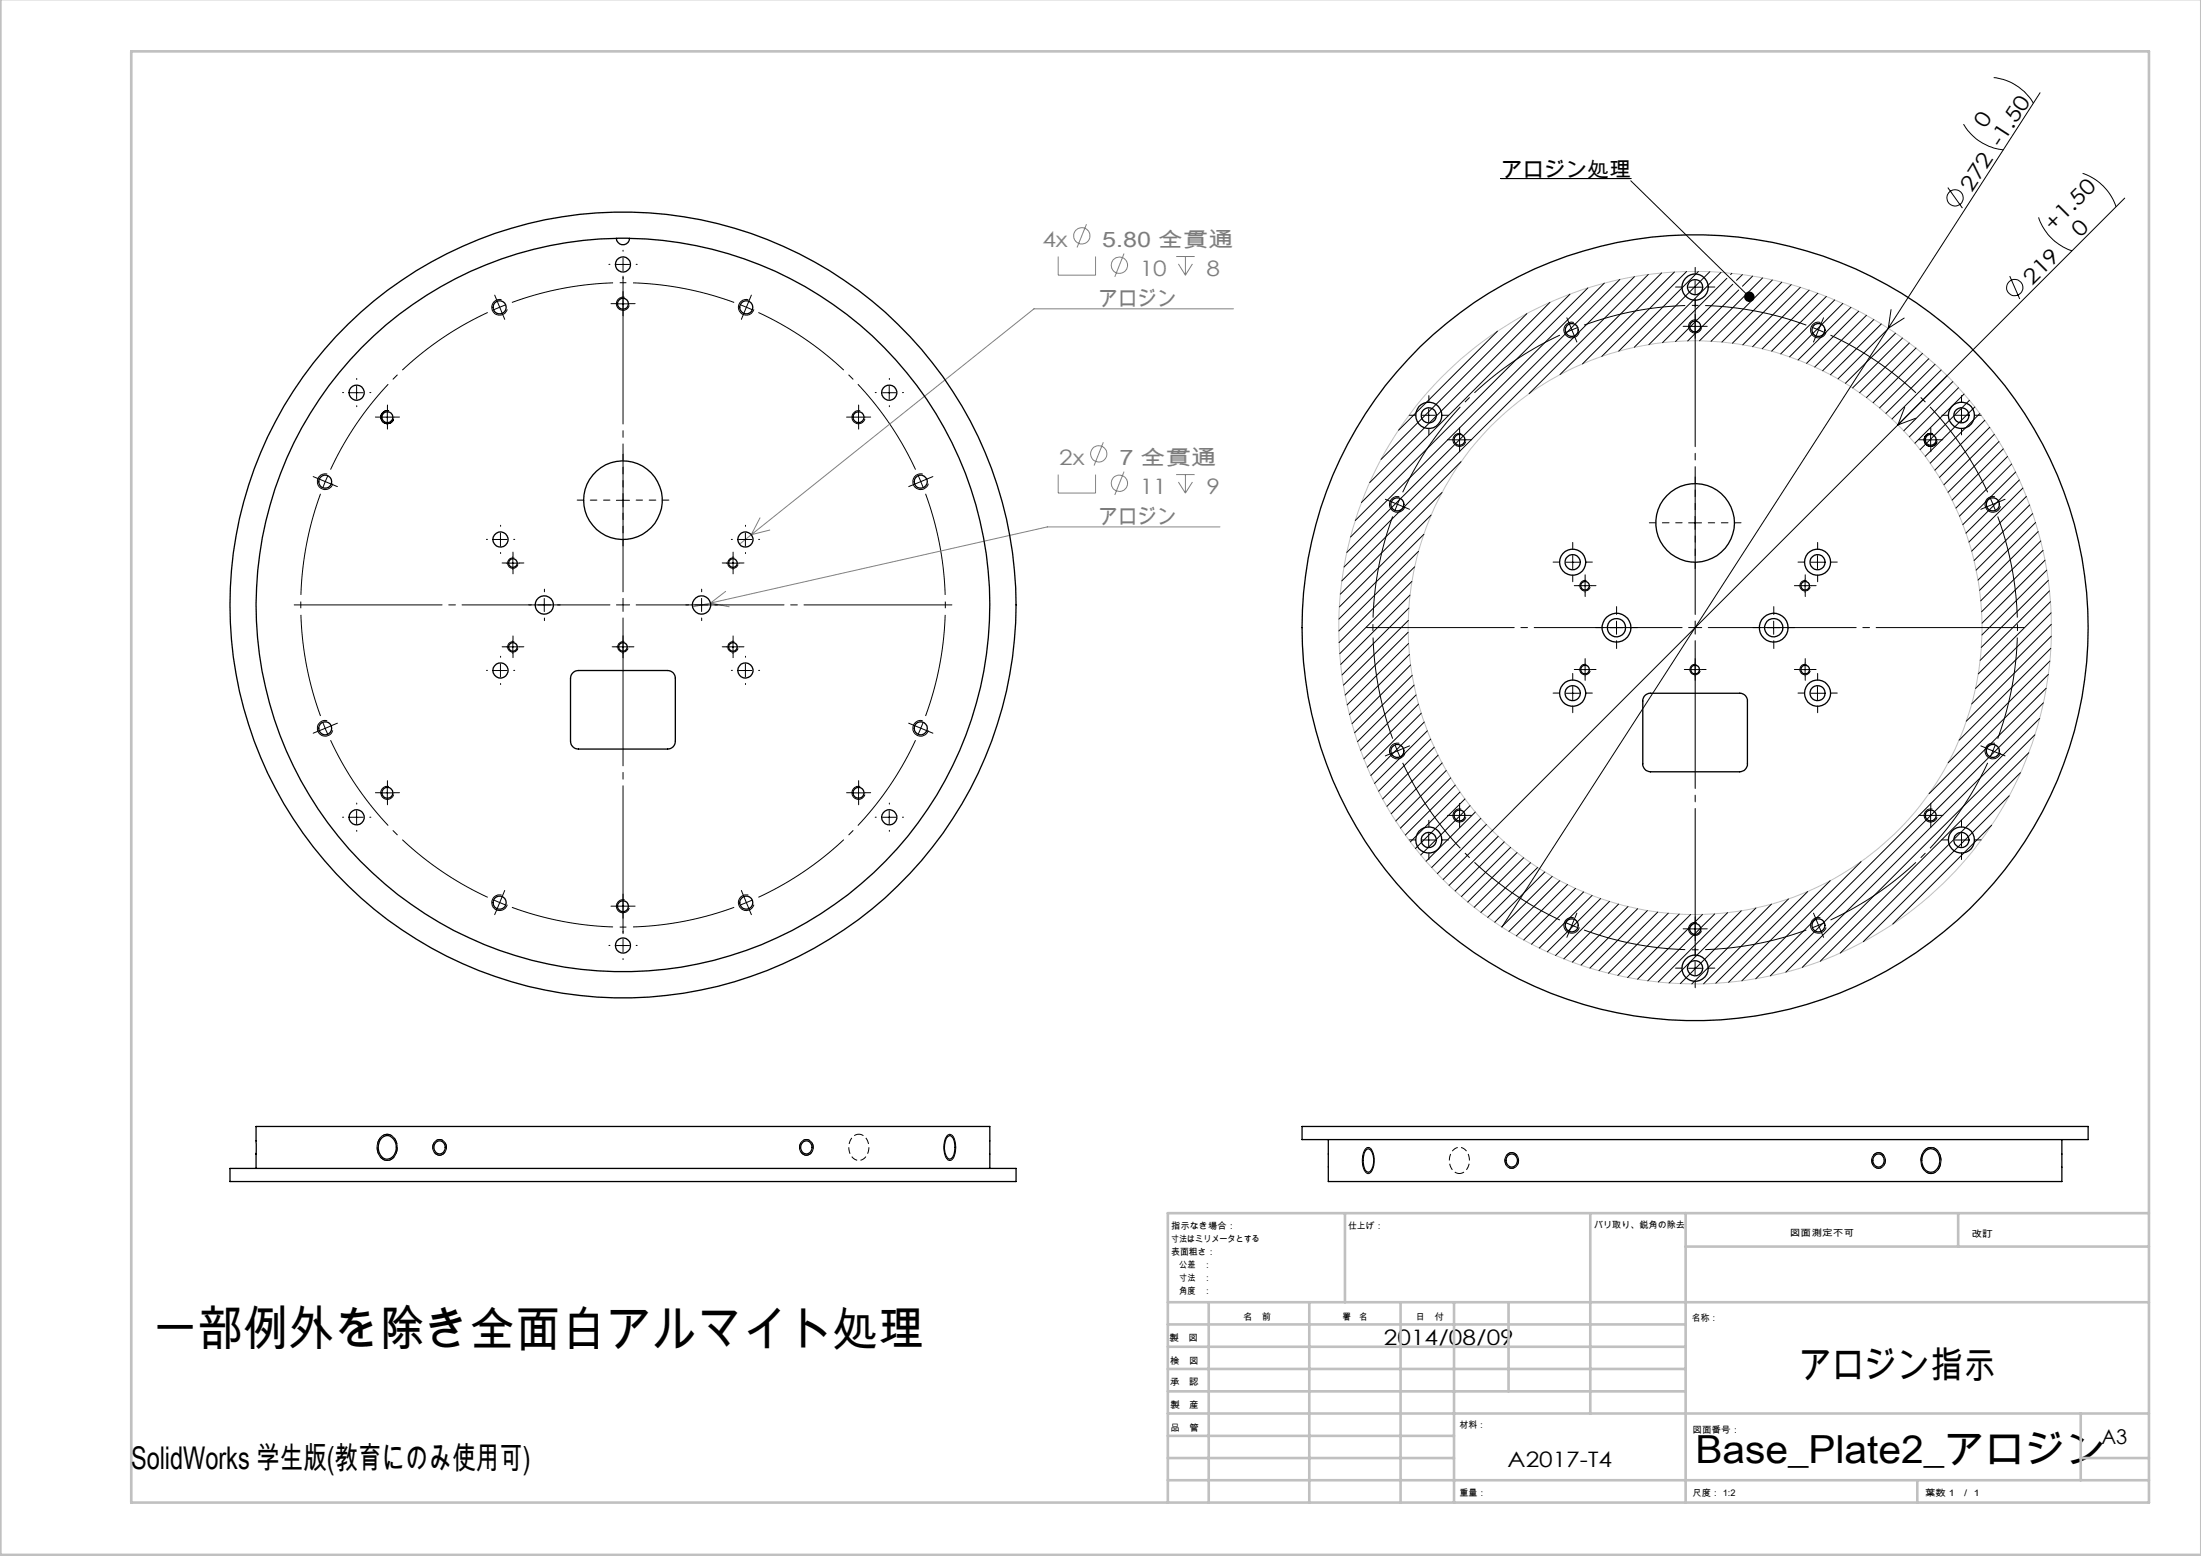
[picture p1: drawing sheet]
<svg xmlns="http://www.w3.org/2000/svg" width="420mm" height="297mm" viewBox="0 0 420 297" stroke-linecap="round" stroke-linejoin="round" font-family="sans-serif">
<g fill="none" stroke="#000" stroke-width=".19">
<path d="M380.4 14.8a10.1 10.1 0 0 1 7.6 4.9M389.3 17.7l-29 44.9M286.4 34.1h24.8M311.2 34.5l22.6 22.2M371.7 35.8l2.8 3.9M374.7 23.7a10.1 10.1 0 0 0 7.6 4.9M397.4 33.1a10 10 0 0 1 6.4 6.4M405.4 37.8l-130 130.1M95.7 57.2a1.5 1.5 0 0 0-1.8 1.1 1.5 1.5 0 0 0 1.1 1.8 1.5 1.5 0 0 0 1.8-1M117.6 50.5h2.5M117.6 58h2.5M118.9 49.2v2.5"/>
<path d="M118.9 56.7v2.5M119.2 56.8a1.25 1.25 0 0 0-1.5 .8 1.25 1.25 0 0 0 .8 1.6 1.25 1.25 0 0 0 1.6-.9M142.8 57.2a1.5 1.5 0 0 0-1.8 1.1 1.5 1.5 0 0 0 1 1.8 1.5 1.5 0 0 0 1.9-1M291.4 59.9l-27.9 27.8M295.8 57.7l-34.4 34.4M299.6 56.2l-39.8 39.7M303 55l-44.4 44.3M306.1 54l-48.4 48.5M309.1 53.3l-52.1 52.1M311.9 52.8l-55.4 55.4M314.5 52.4l-22.7 22.7M317.1 52.1l-19.4 19.4"/>
<path d="M319.5 51.9l-17.5 17.6M321.8 51.8l-16.2 16.2M322.2 54.8h2.5M323.5 53.5v2.6M324.1 51.8l-15.2 15.2M326.3 51.9l-14.4 14.4M328.4 52l-13.8 13.8M329.5 53.1l-12.2 12.3M330.5 52.2l-.3 .2M330.7 54.3l-11 10.9M331.8 55.3l-9.7 9.8M332.5 52.4l-1.1 1.1"/>
<path d="M332.9 56.5l-8.6 8.5M334.4 52.7l-1.9 1.9M336.3 53.1l-2.7 2.7M338.2 53.4l-11.7 11.8M340 53.9l-11.4 11.4M341.8 54.3l-11.2 11.2M343.5 54.9l-10.9 10.9M345.2 55.4l-10.8 10.8M346.9 56l-10.6 10.6M348.5 56.6l-10.4 10.4M350.1 57.3l-10.3 10.3M351.6 57.9l-10.1 10.2"/>
<path d="M353.2 58.7l-10.1 10M354.7 59.4l-10 10M360.9 59.1l-.6 3.5M383.5 52.7l1.9 4.4M389 41.5a10 10 0 0 0 6.4 6.4M66.8 75h2.5M68.1 73.7v2.5M72.7 79.6h2.5M73.9 78.4v2.5M74.2 78.4a1.24 1.24 0 0 0-1.5 .9 1.24 1.24 0 0 0 .9 1.5 1.24 1.24 0 0 0 1.5-.9M162.6 79.6h2.5M163.8 78.4v2.5"/>
<path d="M164.1 78.4a1.25 1.25 0 0 0-1.5 .9 1.25 1.25 0 0 0 .9 1.5 1.25 1.25 0 0 0 1.5-.9M168.5 75h2.5M169.7 73.7v2.5M271.4 79.3h2.5M272.6 78v2.5M285.8 63.2l-18.9 18.9M300.3 61.6a1.5 1.5 0 0 0-1.8 1 1.5 1.5 0 0 0 1 1.9 1.5 1.5 0 0 0 1.9-1.1M322.2 62.3h2.5M323.5 61.1v2.5M323.8 61.1a1.25 1.25 0 0 0-1.6 .9 1.25 1.25 0 0 0 .9 1.5 1.25 1.25 0 0 0 1.6-.9M347.4 61.6a1.5 1.5 0 0 0-1.9 1 1.5 1.5 0 0 0 1.1 1.9 1.5 1.5 0 0 0 1.8-1.1M356.2 60.2l-9.9 9.9"/>
<path d="M357.6 61l-9.8 9.8M359 61.8l-9.7 9.7M360.3 62.6l-73.7 114.3M360.4 62.7l-9.7 9.6M361.7 63.6l-9.6 9.6M363 64.5l-9.5 9.5M363.4 60.7l-3.1 1.9M363.5 77.7l-1.3 3.4 3.4-1.3M364.3 65.5l-9.4 9.5M365.6 66.4l-9.4 9.5M366.9 67.4l-9.5 9.5M368.1 68.5l-9.4 9.4"/>
<path d="M369.3 69.5l-9.4 9.4M370.4 70.6l-9.4 9.4M372.6 72.8l-9.3 9.4M373 79.3h2.5M373.7 74l-9.4 9.4M374.3 78v2.5M374.8 75.2l-9.4 9.4M375.8 76.4l-9.4 9.4M376.8 77.7l-9.4 9.4M377.8 78.9l-9.5 9.5M62.4 90.5a1.51 1.51 0 0 0-1.8 1 1.51 1.51 0 0 0 1.1 1.9 1.51 1.51 0 0 0 1.8-1.1M117.6 95.5h2.5"/>
<path d="M118.9 94.2v2.5M176.1 90.5a1.51 1.51 0 0 0-1.9 1 1.51 1.51 0 0 0 1.1 1.9 1.51 1.51 0 0 0 1.8-1.1M267 94.8a1.49 1.49 0 0 0-1.8 1.1 1.49 1.49 0 0 0 1.1 1.8 1.49 1.49 0 0 0 1.8-1M273.1 98.3l-17.5 17.5M275.2 94l-19.4 19.4M277.2 84h2.6M278.5 82.7v2.5M278.8 88.1l-22.8 22.8M278.8 82.8a1.25 1.25 0 0 0-1.5 .8 1.25 1.25 0 0 0 .9 1.6 1.25 1.25 0 0 0 1.5-.9M322.2 99.8h2.5M323.5 98.6v2.5M367.2 84h2.5"/>
<path d="M368.4 82.7v2.5M368.8 82.8a1.25 1.25 0 0 0-1.6 .8 1.25 1.25 0 0 0 .9 1.6 1.25 1.25 0 0 0 1.5-.9M378.7 80.2l-9.5 9.5M379.7 81.6l-9.6 9.5M380.6 82.9l-9.7 9.6M380.7 94.8a1.5 1.5 0 0 0-1.9 1.1 1.5 1.5 0 0 0 1.1 1.8 1.5 1.5 0 0 0 1.8-1M381.5 84.3l-9.8 9.7M382.3 85.7l-9.8 9.8M383.1 87.1l-9.9 9.9M383.9 88.6l-10 9.9M384.6 90.1l-10.1 10.1M385.3 91.6l-10.2 10.2"/>
<path d="M386 93.2l-10.3 10.3M386.7 94.8l-10.5 10.4M387.3 96.4l-10.6 10.6M387.9 98l-10.8 10.8M388.4 99.7l-11 11M94.3 103h2.5M95.5 101.7v2.5M96.6 107.5h2.5M97.9 106.2v2.5M98.1 106.5a1 1 0 0 0-1.2 .7 1 1 0 0 0 .7 1.2 1 1 0 0 0 1.2-.7M102.6 115.5h2.5M103.9 114.2v2.5"/>
<path d="M132.6 115.5h2.5M133.9 114.2v2.5M138.6 107.5h2.5M139.9 106.2v2.5M140.1 106.5a1 1 0 0 0-1.2 .7 1 1 0 0 0 .7 1.2 1 1 0 0 0 1.2-.7M141 103h2.5M142.2 101.7v2.5M268.7 118.4l-12.3 12.4M268.9 116.1l-12.8 12.7M269.1 113.6l-13.3 13.2M269.4 111l-13.7 13.8M269.9 108.2l-14.4 14.5"/>
<path d="M270.7 105.2l-15.2 15.2M271.7 102l-16.2 16.2M298.8 107.3h2.5M300.1 106v2.5M301.2 111.8h2.5M302.5 110.6v2.5M302.7 110.8a1 1 0 0 0-1.2 .7 1 1 0 0 0 .7 1.3 1 1 0 0 0 1.2-.7M307.2 119.8h2.5M308.5 118.6v2.5M337.2 119.8h2.5M338.5 118.6v2.5M343.2 111.8h2.5"/>
<path d="M344.5 110.6v2.5M344.7 110.8a1 1 0 0 0-1.2 .7 1 1 0 0 0 .7 1.3 1 1 0 0 0 1.2-.7M345.6 107.3h2.5M346.8 106v2.5M388.9 101.5l-11.1 11.2M389.4 103.3l-11.4 11.4M389.9 105.1l-11.8 11.7M390.2 106.9l-12 12.1M390.6 108.8l-12.4 12.4M390.9 110.8l-12.8 12.8M391.1 112.8l-13.2 13.2M391.3 114.9l-13.8 13.7"/>
<path d="M391.4 117l-14.4 14.4M391.4 119.2l-15.2 15.2M61.6 137.9l.5 1.1M62.1 139l-1.2 .5M62.1 139l.4 1.2M62.4 137.6a1.5 1.5 0 0 0-1.8 1 1.5 1.5 0 0 0 1.1 1.9 1.5 1.5 0 0 0 1.8-1.1M63.2 138.5l-1.1 .5M94.3 128h2.5M95.5 126.7v2.5M96.6 123.5h2.5M97.9 122.2v2.5M98.1 122.5a1 1 0 0 0-1.2 .7 1 1 0 0 0 .7 1.3 1 1 0 0 0 1.2-.7"/>
<path d="M117.6 123.5h2.5M118.9 122.2v2.5M119.1 122.5a1 1 0 0 0-1.2 .7 1 1 0 0 0 .7 1.3 1 1 0 0 0 1.2-.7M138.6 123.5h2.5M139.9 122.2v2.5M140.1 122.5a1 1 0 0 0-1.2 .7 1 1 0 0 0 .7 1.3 1 1 0 0 0 1.2-.7M141 128h2.5M142.2 126.7v2.5M176.1 137.6a1.5 1.5 0 0 0-1.9 1 1.5 1.5 0 0 0 1.1 1.9 1.5 1.5 0 0 0 1.8-1.1M268.7 120.7l-12 12M268.8 122.8l-11.7 11.7M269 124.9l-11.5 11.5"/>
<path d="M269.2 126.9l-11.2 11.2M269.5 128.9l-11 11M269.8 130.8l-10.8 10.8M270.2 132.6l-10.6 10.6M270.7 134.4l-10.5 10.4M271.2 136.1l-10.3 10.3M271.8 137.8l-10.2 10.2M272.4 139.5l-10.1 10M298.8 132.3h2.5M300.1 131.1v2.5M301.2 127.8h2.5M302.5 126.6v2.4"/>
<path d="M302.7 126.9a.99 .99 0 0 0-1.2 .7 .99 .99 0 0 0 .7 1.2 .99 .99 0 0 0 1.2-.7M322.2 127.8h2.5M323.5 126.6v2.4M323.7 126.9a.98 .98 0 0 0-1.2 .7 .98 .98 0 0 0 .7 1.2 .98 .98 0 0 0 1.2-.7M343.2 127.8h2.5M344.5 126.6v2.4M344.7 126.9a.99 .99 0 0 0-1.2 .7 .99 .99 0 0 0 .7 1.2 .99 .99 0 0 0 1.2-.7M345.6 132.3h2.5M346.8 131.1v2.5M389.2 137.1l-48.4 48.5M389.9 134.2l-52.1 52.1M390.5 131.4l-55.5 55.4"/>
<path d="M390.9 128.7l-22.8 22.8M391.2 126.2l-19.4 19.4M391.3 123.8l-17.5 17.5M391.4 121.4l-16.2 16.3M66.8 156h2.5M68.1 154.8v2.5M72.7 151.3h2.5M73.9 150.1v2.5M74.2 150.1a1.24 1.24 0 0 0-1.5 .9 1.24 1.24 0 0 0 .9 1.5 1.24 1.24 0 0 0 1.5-.8M162.6 151.3h2.5M163.8 150.1v2.5M164.1 150.1a1.25 1.25 0 0 0-1.5 .9 1.25 1.25 0 0 0 .9 1.5 1.25 1.25 0 0 0 1.5-.8"/>
<path d="M168.5 156h2.5M169.7 154.8v2.5M267 141.9a1.49 1.49 0 0 0-1.8 1 1.49 1.49 0 0 0 1 1.9 1.49 1.49 0 0 0 1.9-1.1M272.6 159.1v2.5M273 141.1l-9.9 9.9M273.7 142.6l-9.9 9.9M274.4 144.1l-9.7 9.8M275.2 145.6l-9.7 9.7M276 147.1l-9.7 9.6M276.8 148.5l-9.6 9.6M277.2 155.6h2.6M277.7 149.9l-9.5 9.5"/>
<path d="M278.5 154.4v2.5M278.6 151.2l-9.5 9.5M278.8 154.4a1.25 1.25 0 0 0-1.5 .9 1.25 1.25 0 0 0 .9 1.6 1.25 1.25 0 0 0 1.5-.9M279.5 152.5l-9.4 9.5M280.5 153.8l-9.4 9.4M281.5 155l-9.4 9.4M282.6 156.2l-9.4 9.4M283.6 157.4l-9.3 9.4M285.9 159.6l-9.4 9.4M367.2 155.6h2.5M368.4 154.4v2.5M368.8 154.4a1.25 1.25 0 0 0-1.6 .9 1.25 1.25 0 0 0 .9 1.6 1.25 1.25 0 0 0 1.5-.9"/>
<path d="M374.3 159.1v2.5M379.1 142.9l1.2 .4M380 157.5l-18.8 18.9M380.3 143.3l-.5 1.2M380.3 143.3l1.1 .5M380.7 141.9a1.51 1.51 0 0 0-1.9 1 1.51 1.51 0 0 0 1.1 1.9 1.51 1.51 0 0 0 1.8-1.1M380.8 142.2l-.5 1.1M383.4 151.9l-27.8 27.8M385.6 147.5l-34.4 34.4M387.1 143.7l-39.8 39.8M388.3 140.3l-44.4 44.3M95.7 170.8a1.5 1.5 0 0 0-1.8 1.1 1.5 1.5 0 0 0 1.1 1.9 1.5 1.5 0 0 0 1.8-1.1"/>
<path d="M117.6 173h2.5M118.9 171.7v2.5M118.9 179.2v2.5M119.2 171.8a1.25 1.25 0 0 0-1.5 .8 1.25 1.25 0 0 0 .8 1.6 1.25 1.25 0 0 0 1.6-.9M142.8 170.8a1.5 1.5 0 0 0-1.8 1.1 1.5 1.5 0 0 0 1 1.8 1.5 1.5 0 0 0 1.9-1M271.4 160.3h2.5M287.1 160.7l-9.4 9.4M288.3 161.7l-9.4 9.4M289.5 162.7l-9.4 9.5M290.8 163.7l-9.5 9.5M292.1 164.7l-9.5 9.5M293.4 165.6l-9.5 9.5"/>
<path d="M294.8 166.4l-9.6 9.6M296.2 167.3l-9.6 9.6M297.6 168.1l-9.7 9.7M299.1 168.8l-9.8 9.8M300.3 175.2a1.5 1.5 0 0 0-1.8 1 1.5 1.5 0 0 0 1 1.9 1.5 1.5 0 0 0 1.9-1.1M300.6 169.6l-9.8 9.8M302.2 170.2l-10 10M303.8 170.9l-10.1 10.1M305.4 171.5l-10.1 10.2M307.1 172l-10.3 10.4M308.9 172.6l-10.5 10.4M310.7 173l-10.7 10.7"/>
<path d="M312.5 173.5l-10.8 10.7M314.4 173.8l-11 11M316.3 174.1l-11.2 11.2M318.3 174.3l-11.4 11.5M320.4 174.5l-11.7 11.7M322.2 177.3h2.5M322.6 174.6l-12 12M323.5 176.1v2.5M323.8 176.1a1.25 1.25 0 0 0-1.6 .9 1.25 1.25 0 0 0 .9 1.5 1.25 1.25 0 0 0 1.6-.9M324.9 174.6l-12.4 12.3M327.2 174.4l-12.8 12.8M329.7 174.2l-13.3 13.2"/>
<path d="M332.3 173.8l-13.8 13.8M335.1 173.3l-14.5 14.4M338 172.6l-15.2 15.2M341.3 171.6l-16.2 16.2M344.9 170.2l-17.5 17.5M347.4 175.2a1.5 1.5 0 0 0-1.9 1 1.5 1.5 0 0 0 1.1 1.9 1.5 1.5 0 0 0 1.8-1.1M349.2 168.1l-19.4 19.4M355.1 164.5l-22.7 22.7M373 160.3h2.5M117.6 180.5h2.5M322.2 184.8h2.5M323.5 183.5v2.6"/>
<path d="M72.6 217.1a1.74 1.74 0 0 1 1.8-.5 1.74 1.74 0 0 1 1.2 1.4 2.6 2.6 0 0 1-1.6 3.5 2.35 2.35 0 0 1-2-3l.2-.7zM83.1 217.8a1.41 1.41 0 0 1 1.9 .4 1.41 1.41 0 0 1-.2 1.8 1.31 1.31 0 0 1-1.6 .3 1.31 1.31 0 0 1-.6-1.5l.2-.7zM152.9 218a1.33 1.33 0 0 1 1.7-.2 1.33 1.33 0 0 1 .5 1.6 1.29 1.29 0 0 1-1.5 1.1 1.29 1.29 0 0 1-1-1.6zM180.7 216.8a.84 .84 0 0 1 .9-.2 .84 .84 0 0 1 .5 .8 4.3 4.3 0 0 1-.5 4h-.1a.83 .83 0 0 1-1.1-.7 4.8 4.8 0 0 1 .3-3.9zM260.6 219.2h.1a.84 .84 0 0 1 1.3 .8 3.9 3.9 0 0 1-.6 3.9 1.01 1.01 0 0 1-1.3-1 4.6 4.6 0 0 1 .5-3.7zM367.3 219.5a1.76 1.76 0 0 1 1.9-.3 1.76 1.76 0 0 1 1.1 1.5 2.42 2.42 0 0 1-2 3.3 2.74 2.74 0 0 1-1.2-4.2zM287.6 220.4a1.38 1.38 0 0 1 1.8 .1 1.38 1.38 0 0 1 .2 1.7 1.3 1.3 0 0 1-1.7 .7 1.3 1.3 0 0 1-.7-1.6zM357.6 220.4a1.38 1.38 0 0 1 1.8 .1 1.38 1.38 0 0 1 .2 1.7 1.3 1.3 0 0 1-1.7 .7 1.3 1.3 0 0 1-.7-1.6z"/>
<circle cx="373.1" cy="37.8" r="1.55"/>
<circle cx="384.5" cy="54.9" r="1.55"/>
</g>
<g fill="none" stroke="#808080" stroke-width=".19">
<path d="M201.9 49v3.5h7.2v-3.5M207.3 42.8l-1.8 4.4M214.5 48.4l-1.8 4.4M224.4 49h3.6M224.9 50.4l1.3 2.1M226.2 49v3.5M227.5 50.4l-1.3 2.1M235.4 58.9h-38.1l-53.9 43.2M145 98.8l-1.6 3.3M201.9 90.6v3.5h7.2v-3.5M210.5 84.4l-1.7 4.5M214.5 90l-1.8 4.5"/>
<path d="M224.4 90.6h3.6M224.9 92l1.3 2.1M226.2 90.6v3.5M227.5 92l-1.3 2.1M135.6 115.1l-3.4 .7M135.6 115.1l3.5 .7M138.5 112.9l-2.9 2.2M143.4 102.1l-2.3 1.8M146.9 101.2l-3.5 .9M232.8 100.6h-33l-64.2 14.5"/>
<circle cx="206.4" cy="45" r="1.56"/>
<circle cx="213.6" cy="50.6" r="1.56"/>
<circle cx="209.7" cy="86.6" r="1.55"/>
<circle cx="213.6" cy="92.2" r="1.55"/>
</g>
<g fill="none" stroke="#c0c0c0" stroke-width=".19">
<circle cx="323.5" cy="119.8" r="68"/>
<circle cx="323.5" cy="119.8" r="54.7"/>
</g>
<g fill="none" stroke="#000" stroke-width=".19" stroke-dasharray="30.5 1.3 1.3 1.3" stroke-linecap="butt">
<path d="M95.4 58.6l-1.2 .5M95.4 58.6l1.1-.4M142.4 58.6l-1.1-.4M142.4 58.6l1.2 .5M299.9 63l-1.1 .5M299.9 63l1.2-.5M347 63l-1.1-.5M347 63l1.2 .5M62.1 91.9l-.5 1.2M62.1 91.9l.5-1.1M175.7 91.9l-.5-1.1M175.7 91.9l.5 1.2"/>
<path d="M266.7 96.3l-.5 1.1M266.7 96.3l.5-1.2M380.3 96.3l-.5-1.2M380.3 96.3l.5 1.1M175.7 139l.5-1.2M175.7 139l-.5 1.1M266.7 143.3l.5 1.2M266.7 143.3l-.5-1.1M95.4 172.3l1.1 .4M95.4 172.3l-1.2-.5M142.4 172.3l1.2-.5M142.4 172.3l-1.1 .4"/>
<path d="M299.9 176.6l1.2 .5M299.9 176.6l-1.1-.5M347 176.6l1.2-.5M347 176.6l-1.1 .5"/>
</g>
<g fill="none" stroke="#000" stroke-width=".19" stroke-dasharray="30.5 1.3 1.3 1.3" stroke-dashoffset="10.7" stroke-linecap="butt">
<path d="M93.1 59.6a61.5 61.5 0 0 0-30 30M140.1 57.7a61.5 61.5 0 0 0-42.4 0M297.7 64a61.5 61.5 0 0 0-30 30M344.7 62.1a61.5 61.5 0 0 0-42.4 0M61.2 94.3a61.5 61.5 0 0 0 0 42.4M174.7 89.6a61.5 61.5 0 0 0-30-30M265.8 98.6a61.5 61.5 0 0 0 0 42.4M379.3 94a61.5 61.5 0 0 0-30-30M176.6 136.7a61.5 61.5 0 0 0 0-42.4M63.1 141.3a61.5 61.5 0 0 0 30 30M267.7 145.6a61.5 61.5 0 0 0 30 30M381.2 141a61.5 61.5 0 0 0 0-42.4"/>
<path d="M97.7 173.2a61.5 61.5 0 0 0 42.4 0M144.7 171.3a61.5 61.5 0 0 0 30-30M302.3 177.5a61.5 61.5 0 0 0 42.4 0M349.3 175.6a61.5 61.5 0 0 0 30-30"/>
</g>
<path d="M288.5 220a1.49 1.49 0 0 0-1.3 1.6 1.49 1.49 0 0 0 1.6 1.4 1.54 1.54 0 0 0 1-1.6 1.54 1.54 0 0 0-1.3-1.4M358.5 220a1.49 1.49 0 0 0-1.3 1.6 1.49 1.49 0 0 0 1.6 1.4 1.54 1.54 0 0 0 1-1.6 1.54 1.54 0 0 0-1.3-1.4M83.9 220.5a1.49 1.49 0 0 0 1.3-1.6 1.49 1.49 0 0 0-1.6-1.4 1.54 1.54 0 0 0-1 1.6 1.54 1.54 0 0 0 1.3 1.4M153.9 220.5a1.49 1.49 0 0 0 1.3-1.6 1.49 1.49 0 0 0-1.6-1.4 1.54 1.54 0 0 0-1 1.6 1.54 1.54 0 0 0 1.3 1.4" fill="none" stroke="#000" stroke-width=".19" stroke-dasharray="1.3 .6" stroke-linecap="butt"/>
<path d="M73.9 216.5a2.54 2.54 0 0 0-1.7 3.7 1.76 1.76 0 0 0 1.8 1.3 1.76 1.76 0 0 0 1.7-1.5 2.51 2.51 0 0 0-1.8-3.5M163.9 216.5a2.54 2.54 0 0 0-1.7 3.7 1.76 1.76 0 0 0 1.8 1.3 1.76 1.76 0 0 0 1.6-1.5 2.51 2.51 0 0 0-1.7-3.5M278.5 224a2.54 2.54 0 0 0 1.7-3.7 1.76 1.76 0 0 0-1.8-1.3 1.76 1.76 0 0 0-1.7 1.5 2.51 2.51 0 0 0 1.8 3.5M368.5 224a2.54 2.54 0 0 0 1.7-3.7 1.76 1.76 0 0 0-1.8-1.3 1.76 1.76 0 0 0-1.7 1.5 2.51 2.51 0 0 0 1.8 3.5" fill="none" stroke="#000" stroke-width=".19" stroke-dasharray="1.3 .6" stroke-dashoffset=".3" stroke-linecap="butt"/>
<g fill="none" stroke="#c0c0c0" stroke-width=".5">
<path d="M.1 -.1v296.9h419.9M25 9.8h385.1v277h-385.1zM256.6 231.6v17M303.5 231.6v38.2M321.7 231.6v55.2M321.7 237.9h88.4M373.7 231.6v6.3M410.1 231.6h-187.3v55.2M222.8 248.6h187.3M222.8 257.1h98.9M222.8 252.8h98.9M230.6 248.6v38.2"/>
<path d="M249.8 248.6v38.2M267.3 248.6v38.2M277.5 248.6v38.2M287.9 248.6v17M222.8 265.6h98.9M222.8 261.3h98.9M222.8 278.3h54.7M222.8 274.1h54.7M222.8 269.8h187.3M397.1 278.3h13M397.1 269.8v12.7M222.8 282.5h187.3"/>
<path d="M365.9 282.5v4.3"/>
</g>
<path d="M116.4 95.5h-6.3M118.9 93v-6.3M118.9 98v6.2M121.4 95.5h6.2M321 99.8h-6.3M323.5 97.3v-6.3M326 99.8h6.2M323.5 102.3v6.2" fill="none" stroke="#000" stroke-width=".19" stroke-dasharray="30.5 1.3 1.3 1.3" stroke-dashoffset="29.3"/>
<g fill="none" stroke="#000" stroke-width=".19" stroke-dasharray="30.5 1.3 1.3 1.3">
<path d="M94.9 57.5l-.5-1.2M95.4 58.6l-.5-1.1M95.4 58.6l.4 1.2M95.8 59.8l.5 1.2M116.4 50.5h-.2M117.6 58h-1M118.9 48v-.2M118.9 53v.2M118.9 56.7v-1M118.9 59.2v1.1M120.1 58h1.1M121.4 50.5h.2"/>
<path d="M141.9 59.8l-.4 1.2M142.4 58.6l.5-1.1M142.4 58.6l-.5 1.2M142.9 57.5l.5-1.2M321 54.8h-1.3M323.5 52.3v-1.3M323.5 57.3v1.2M326 54.8h1.2M65.6 74.9h-.2M68.1 72.4v-.2M68.1 77.4v.2M70.6 74.9h.2"/>
<path d="M72.7 79.6h-1.1M73.9 78.4v-1.1M75.2 79.6h1M162.6 79.6h-1.1M163.8 78.4v-1.1M165.1 79.6h1M167.2 74.9h-.2M169.7 72.4v-.2M169.7 77.4v.2M172.2 74.9h.2M270.2 79.3h-1.3M272.7 76.8v-1.3"/>
<path d="M275.2 79.3h1.2M299.5 61.8l-.5-1.1M299.9 63l-.4-1.2M299.9 63l.5 1.1M300.4 64.1l.5 1.2M322.2 62.3h-1M323.5 61v-1M323.5 63.5v1.1M324.7 62.3h1.1M346.5 64.1l-.4 1.2M347 63l.5-1.2M347 63l-.5 1.1"/>
<path d="M347.5 61.8l.5-1.1M371.8 79.3h-1.3M374.3 76.8v-1.3M376.8 79.3h1.2M60.9 91.4l-1.1-.4M62.1 91.9l-1.2-.5M62.1 91.9l1.1 .5M63.2 92.4l1.2 .5M73.9 80.9v1M163.8 80.9v1M174.6 92.4l-1.2 .5M175.7 91.9l1.2-.5"/>
<path d="M175.7 91.9l-1.1 .5M176.9 91.4l1.1-.4M265.5 95.8l-1.1-.5M266.7 96.3l-1.2-.5M266.7 96.3l1.1 .4M267.8 96.7l1.2 .5M272.7 81.8v1.2M277.3 83.9h-1.1M278.5 82.7v-1.1M278.5 85.2v1M279.8 83.9h1M367.2 83.9h-1.1"/>
<path d="M368.4 82.7v-1.1M368.4 85.2v1M369.7 83.9h1M374.3 81.8v1.2M379.1 96.7l-1.1 .5M380.3 96.3l1.2-.5M380.3 96.3l-1.2 .4M381.5 95.8l1.1-.5M93 103h-.2M95.5 100.5v-.2M95.5 105.5v.2M96.6 107.5h-.8"/>
<path d="M97.9 106.2v-.8M97.9 108.7v.8M98 103h.2M99.1 107.5h.9M101.4 115.5h-.5M103.9 113v-.5M103.9 118v.5M106.4 115.5h.5M118.9 115.5v-1.3M118.9 115.5h-1.3M118.9 115.5v1.2M118.9 115.5h1.2"/>
<path d="M131.4 115.5h-.5M133.9 113v-.5M133.9 118v.5M136.4 115.5h.5M138.6 107.5h-.8M139.8 103h-.2M139.9 106.2v-.8M139.9 108.7v.8M141.1 107.5h.9M142.3 100.5v-.2M142.3 105.5v.2M144.8 103h.2"/>
<path d="M297.6 107.3h-1.2M300.1 104.8v-1.3M300.1 109.8v1.2M301.2 111.8h-.8M302.5 110.5v-.8M302.5 113v.9M302.6 107.3h1.3M303.7 111.8h.9M306 119.8h-1.5M308.5 117.3v-1.5M311 119.8h1.5M323.5 119.8v-1.3"/>
<path d="M323.5 119.8h-1.3M323.5 119.8v1.2M323.5 119.8h1.2M336 119.8h-1.5M338.5 117.3v-1.5M341 119.8h1.5M343.2 111.8h-.8M344.3 107.3h-1.2M344.5 110.5v-.8M344.5 113v.9M345.7 111.8h.9M346.8 104.8v-1.3"/>
<path d="M346.8 109.8v1.2M349.3 107.3h1.3M60.9 139.5l-1.1 .5M63.2 138.5l1.2-.5M93 128h-.2M95.5 125.5v-.2M95.5 130.5v.2M96.6 123.5h-.8M97.9 122.2v-.8M97.9 124.7v.8M98 128h.2M99.1 123.5h.9"/>
<path d="M117.6 123.5h-.8M118.9 122.2v-.8M118.9 124.7v.8M120.1 123.5h.9M138.6 123.5h-.8M139.8 128h-.2M139.9 122.2v-.8M139.9 124.7v.8M141.1 123.5h.9M142.3 125.5v-.2M142.3 130.5v.2M144.8 128h.2"/>
<path d="M174.6 138.5l-1.2-.5M175.7 139l1.2 .5M175.7 139l-1.1-.5M176.9 139.5l1.1 .5M297.6 132.3h-1.2M300.1 129.8v-1.3M300.1 134.8v1.2M301.2 127.8h-.8M302.5 126.5v-.8M302.5 129v.9M302.6 132.3h1.3M303.7 127.8h.9"/>
<path d="M308.5 122.3v1.5M322.2 127.8h-.8M323.5 126.5v-.8M323.5 129v.9M324.7 127.8h.9M338.5 122.3v1.5M343.2 127.8h-.8M344.3 132.3h-1.2M344.5 126.5v-.8M344.5 129v.9M345.7 127.8h.9M346.8 129.8v-1.3"/>
<path d="M346.8 134.8v1.2M349.3 132.3h1.3M65.6 156h-.2M68.1 153.5v-.2M68.1 158.5v.2M70.6 156h.2M72.7 151.3h-1.1M73.9 150.1v-1.1M73.9 152.6v1M75.2 151.3h1M162.6 151.3h-1.1M163.8 150.1v-1.1"/>
<path d="M163.8 152.6v1M165.1 151.3h1M167.2 156h-.2M169.7 153.5v-.2M169.7 158.5v.2M172.2 156h.2M265.5 143.8l-1.1 .5M266.7 143.3l-1.2 .5M266.7 143.3l1.1-.5M267.8 142.8l1.2-.4M272.7 157.8v-1.2M277.3 155.6h-1.1"/>
<path d="M278.5 154.4v-1.1M278.5 156.9v1M279.8 155.6h1M367.2 155.6h-1.1M368.4 154.4v-1.1M368.4 156.9v1M369.7 155.6h1M374.3 157.8v-1.2M379.1 142.8l-1.1-.4M381.5 143.8l1.1 .5M94.9 173.4l-.5 1.2M95.4 172.3l-.5 1.1"/>
<path d="M95.4 172.3l.4-1.2M95.8 171.1l.5-1.1M117.6 173h-1M118.9 178v-.2M118.9 171.7v-1M118.9 174.2v1.1M120.1 173h1.1M141.9 171.1l-.4-1.1M142.4 172.3l.5 1.1M142.4 172.3l-.5-1.2M142.9 173.4l.5 1.2M270.2 160.3h-1.3"/>
<path d="M272.7 162.8v1.3M275.2 160.3h1.2M299.5 177.8l-.5 1.1M299.9 176.6l-.4 1.2M299.9 176.6l.5-1.1M300.4 175.5l.5-1.2M322.2 177.3h-1M323.5 176v-1M323.5 178.5v1.1M324.7 177.3h1.1M346.5 175.5l-.4-1.2M347 176.6l.5 1.2"/>
<path d="M347 176.6l-.5-1.1M347.5 177.8l.5 1.1M371.8 160.3h-1.3M374.3 162.8v1.3M376.8 160.3h1.2M116.4 180.5h-.2M118.9 183v.2M121.4 180.5h.2M321 184.8h-1.3M323.5 182.3v-1.3M323.5 187.3v1.2M326 184.8h1.2"/>
</g>
<path d="M116.4 115.5h-60.3M118.9 113v-60.3M118.9 118v60.2M121.4 115.5h60.2M321 119.8h-60.3M323.5 117.3v-60.3M326 119.8h60.2M323.5 122.3v60.2" fill="none" stroke="#000" stroke-width=".19" stroke-dasharray="30.5 1.3 1.3 1.3" stroke-dashoffset="2.3"/>
<path d="M333 56.1a1.02 1.02 0 0 1 1.5-.2 1.02 1.02 0 0 1 0 1.5l-.7-.7 .7 .7a1.02 1.02 0 0 1-1.3 0 1.02 1.02 0 0 1-.2-1.3z" fill="#000"/>
<g fill="none" stroke="#000" stroke-width=".25">
<path d="M117.6 45.5a1.25 1.25 0 0 0 1.3 1.2 1.25 1.25 0 0 0 1.2-1.2M117.6 45.5a70 70 0 0 0-60.6 102.6 70 70 0 0 0 118.9 8 70 70 0 0 0-46.3-109.8l-6.3-.7-3.2-.1M117.6 45.5h2.5M109.3 128.4l.5-.3 .6-.1h17a1.45 1.45 0 0 1 1.5 1.5v12a1.45 1.45 0 0 1-1.5 1.5h-17a1.51 1.51 0 0 1-1.5-1.5v-12l.1-.6zM313.9 132.7l.8-.4h17.3a1.45 1.45 0 0 1 1.4 1.5v12a1.51 1.51 0 0 1-1.4 1.5h-17a1.51 1.51 0 0 1-1.5-1.5v-12.3zM72.8 217.2a1.5 1.5 0 0 1 2.6 .6 2.37 2.37 0 0 1-1.4 3.5 2.12 2.12 0 0 1-1.8-2.8l.2-.7zM83.2 218a1.19 1.19 0 0 1 1.6 .3 1.19 1.19 0 0 1-.2 1.7 1.19 1.19 0 0 1-1.7-.3 1.19 1.19 0 0 1 .3-1.7zM153.2 218a1.19 1.19 0 0 1 1.6 .3 1.19 1.19 0 0 1-.2 1.7 1.19 1.19 0 0 1-1.7-.3 1.19 1.19 0 0 1 .3-1.7zM180.9 216.9l.4-.2a1.73 1.73 0 0 1 .9 1.8 3.3 3.3 0 0 1-.7 2.7l-.4 .1a3.3 3.3 0 0 1-.5-4.1zM248.5 215h150v2.5h-150zM253.5 217.5v8h140v-8M260.6 219.6l.3-.3h.3a2.39 2.39 0 0 1 .9 2.7 1.77 1.77 0 0 1-1 1.8 1.62 1.62 0 0 1-1-1.8 4.2 4.2 0 0 1 .5-2.4z"/>
<path d="M367.5 219.6a1.69 1.69 0 0 1 1.9 0 1.69 1.69 0 0 1 .7 1.7 2.09 2.09 0 0 1-1.7 2.5 2.31 2.31 0 0 1-1.5-3.4zM43.9 223h150v2.5h-150zM48.9 223v-8h140v8M287.7 220.6a1.19 1.19 0 0 1 1.7 .2 1.19 1.19 0 0 1-.3 1.7 1.15 1.15 0 0 1-1.4-.1 1.15 1.15 0 0 1-.2-1.5zM357.8 220.6a1.11 1.11 0 0 1 1.4 0 1.11 1.11 0 0 1 .2 1.4 1.08 1.08 0 0 1-1.3 .7 1.08 1.08 0 0 1-.7-1.4z"/>
<circle cx="95.3" cy="58.7" r="1.25"/>
<circle cx="118.9" cy="50.5" r="1.44"/>
<circle cx="118.9" cy="58" r="1.06"/>
<circle cx="142.4" cy="58.7" r="1.25"/>
<circle cx="323.5" cy="54.8" r="1.45"/>
<circle cx="323.5" cy="54.8" r="2.5"/>
<circle cx="68.1" cy="74.9" r="1.45"/>
<circle cx="73.9" cy="79.6" r="1.05"/>
<circle cx="163.8" cy="79.6" r="1.05"/>
<circle cx="169.7" cy="74.9" r="1.45"/>
<circle cx="272.6" cy="79.3" r="2.5"/>
<circle cx="272.7" cy="79.3" r="1.45"/>
<circle cx="299.9" cy="63" r="1.24"/>
<circle cx="323.5" cy="62.3" r="1.05"/>
<circle cx="347" cy="63" r="1.26"/>
<circle cx="374.3" cy="79.3" r="2.5"/>
<circle cx="374.3" cy="79.3" r="1.45"/>
<circle cx="62.1" cy="91.9" r="1.24"/>
<circle cx="118.9" cy="95.5" r="7.5"/>
<circle cx="175.7" cy="91.9" r="1.24"/>
<circle cx="266.6" cy="96.3" r="1.25"/>
<circle cx="278.5" cy="83.9" r="1.05"/>
<circle cx="323.5" cy="99.8" r="7.5"/>
<circle cx="368.4" cy="83.9" r="1.06"/>
<circle cx="380.3" cy="96.3" r="1.25"/>
<circle cx="95.5" cy="103" r="1.44"/>
<circle cx="97.9" cy="107.5" r=".82"/>
<circle cx="103.9" cy="115.5" r="1.74"/>
<circle cx="118.9" cy="115.5" r="75"/>
<circle cx="133.9" cy="115.5" r="1.75"/>
<circle cx="139.9" cy="107.5" r=".83"/>
<circle cx="142.2" cy="103" r="1.44"/>
<circle cx="300.1" cy="107.3" r="1.45"/>
<circle cx="300.1" cy="107.3" r="2.5"/>
<circle cx="302.5" cy="111.8" r=".82"/>
<circle cx="308.5" cy="119.8" r="1.75"/>
<circle cx="308.5" cy="119.8" r="2.75"/>
<circle cx="323.5" cy="119.8" r="75"/>
<circle cx="338.5" cy="119.8" r="2.75"/>
<circle cx="338.5" cy="119.8" r="1.76"/>
<circle cx="344.5" cy="111.8" r=".83"/>
<circle cx="346.8" cy="107.3" r="1.44"/>
<circle cx="346.8" cy="107.3" r="2.49"/>
<circle cx="62.1" cy="139" r="1.24"/>
<circle cx="95.5" cy="128" r="1.45"/>
<circle cx="97.9" cy="123.5" r=".82"/>
<circle cx="118.9" cy="123.5" r=".83"/>
<circle cx="139.9" cy="123.5" r=".83"/>
<circle cx="142.2" cy="128" r="1.45"/>
<circle cx="175.7" cy="139" r="1.24"/>
<circle cx="300.1" cy="132.3" r="1.45"/>
<circle cx="300.1" cy="132.3" r="2.51"/>
<circle cx="302.5" cy="127.8" r=".83"/>
<circle cx="323.4" cy="127.8" r=".83"/>
<circle cx="344.5" cy="127.8" r=".84"/>
<circle cx="346.8" cy="132.3" r="2.5"/>
<circle cx="346.8" cy="132.3" r="1.44"/>
<circle cx="68" cy="156" r="1.44"/>
<circle cx="73.9" cy="151.3" r="1.06"/>
<circle cx="163.8" cy="151.3" r="1.06"/>
<circle cx="169.7" cy="156" r="1.44"/>
<circle cx="266.7" cy="143.3" r="1.24"/>
<circle cx="278.5" cy="155.6" r="1.04"/>
<circle cx="368.4" cy="155.7" r="1.05"/>
<circle cx="380.3" cy="143.3" r="1.24"/>
<circle cx="95.3" cy="172.3" r="1.25"/>
<circle cx="118.9" cy="173" r="1.05"/>
<circle cx="142.4" cy="172.3" r="1.25"/>
<circle cx="272.6" cy="160.3" r="2.49"/>
<circle cx="272.7" cy="160.3" r="1.45"/>
<circle cx="299.9" cy="176.6" r="1.24"/>
<circle cx="323.5" cy="177.3" r="1.05"/>
<circle cx="347" cy="176.6" r="1.26"/>
<circle cx="374.3" cy="160.3" r="2.49"/>
<circle cx="374.3" cy="160.3" r="1.45"/>
<circle cx="118.9" cy="180.5" r="1.44"/>
<circle cx="323.5" cy="184.8" r="1.45"/>
<circle cx="323.5" cy="184.8" r="2.5"/>
</g>
<text font-size="9.2" x="29" y="256.9">一部例外を除き全面白アルマイト処理</text>
<text font-size="7.4" x="323.5" y="279.3">Base_Plate2_アロジン</text>
<text font-size="7.1" x="343.3" y="263">アロジン指示</text>
<text font-size="6" x="25" y="280.4">SolidWorks 学生版(教育にのみ使用可)</text>
<g font-size="4.1">
<text x="378.9" y="24.5" transform="rotate(-57 378.9 24.5)">0</text>
<text x="286.5" y="33.9">アロジン処理</text>
<text x="376.3" y="36.8" transform="rotate(-57 376.3 36.8)">272 -1.50</text>
<text x="391.8" y="44.3" transform="rotate(-45 391.8 44.3)">+1.50</text>
<text x="397" y="45.5" transform="rotate(-45 397 45.5)">0</text>
<text x="387.8" y="54.6" transform="rotate(-45 387.8 54.6)">219</text>
<text x="264.1" y="256.7">2014/08/09</text>
<text x="287.7" y="279.9">A2017-T4</text>
</g>
<g font-size="4.1" fill="#808080">
<text x="198.9" y="47.2">4x</text>
<text x="210.3" y="47.2">5.80 全貫通</text>
<text x="217.5" y="52.8">10</text>
<text x="230.2" y="52.8">8</text>
<text x="209.6" y="58.4">アロジン</text>
<text x="202.1" y="88.8">2x</text>
<text x="213.6" y="88.8">7 全貫通</text>
<text x="217.5" y="94.4">11</text>
<text x="230.2" y="94.4">9</text>
<text x="209.6" y="100">アロジン</text>
</g>
<text font-size="3.9" x="401" y="275.7">A3</text>
<g font-size="1.7">
<text x="223.5" y="234.6">指示なき場合：</text>
<text x="223.5" y="237.1">寸法はミリメータとする</text>
<text x="223.5" y="239.6">表面粗さ：</text>
<text x="257.3" y="234.6">仕上げ：</text>
<text x="304.2" y="234.5">バリ取り、鋭角の除去</text>
<text x="341.6" y="235.9">図面測定不可</text>
<text x="376.2" y="236.1">改訂</text>
<text x="223.5" y="242.1">公差　：</text>
<text x="223.5" y="244.6">寸法　：</text>
<text x="223.5" y="247.1">角度　：</text>
<text x="237.2" y="252">名　前</text>
<text x="252.9" y="251.9">署　名</text>
<text x="270.1" y="251.9">日　付</text>
<text x="223.2" y="256">製　図</text>
<text x="322.8" y="252.2">名称：</text>
<text x="223.3" y="260.3">検　図</text>
<text x="223.3" y="264.4">承　認</text>
<text x="223.3" y="268.7">製　産</text>
<text x="223.4" y="273.1">品　管</text>
<text x="278.5" y="272.5">材料：</text>
<text x="323" y="273.6">図面番号：</text>
<text x="278.5" y="285.5">重量：</text>
<text x="323" y="285.6">尺度： 1:2</text>
<text x="367.4" y="285.6">葉数 1 ／ 1</text>
</g>
</svg>
